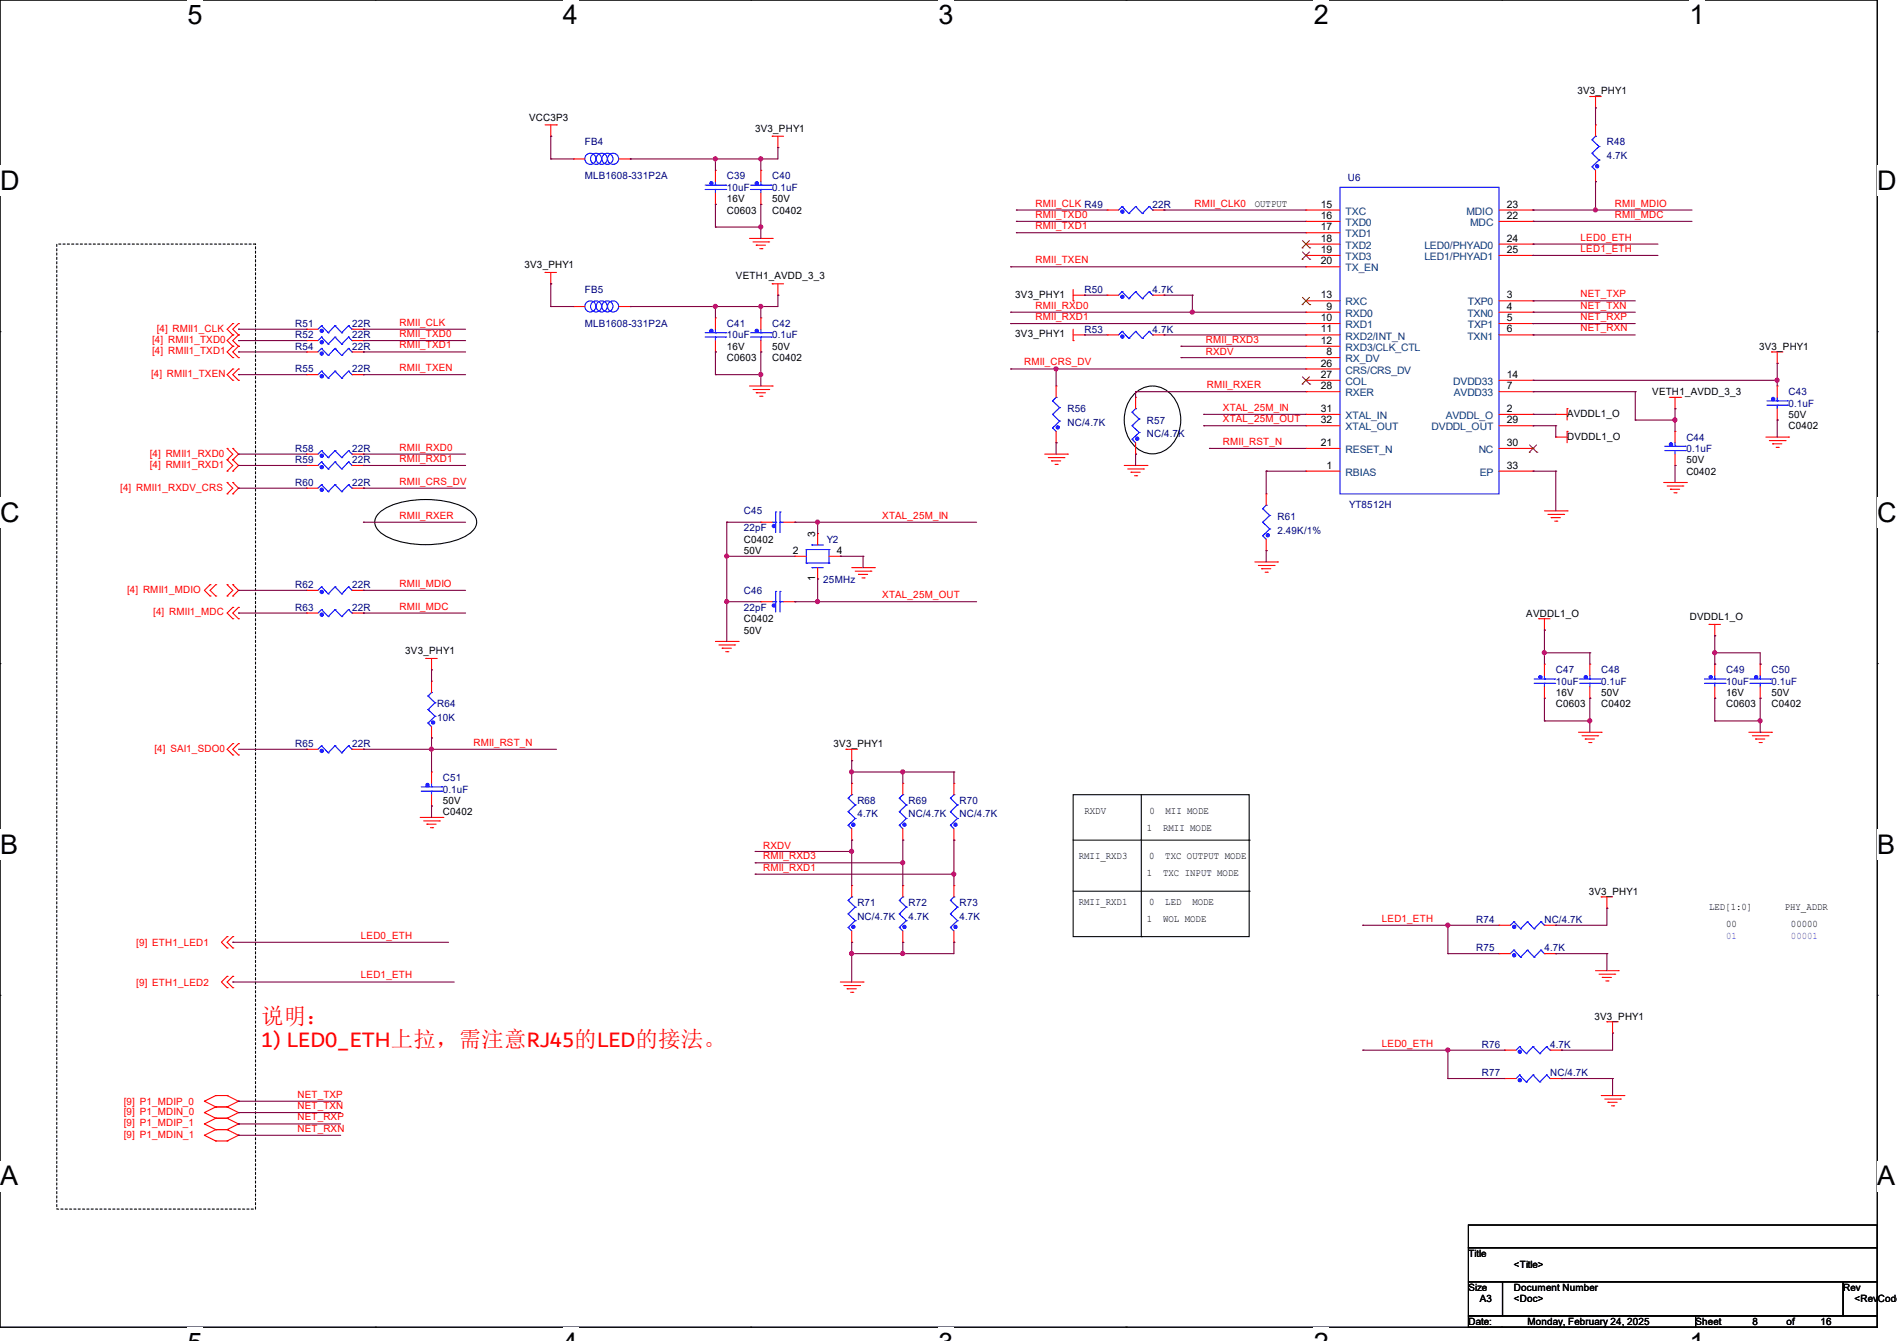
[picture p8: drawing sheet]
<svg xmlns="http://www.w3.org/2000/svg" width="297mm" height="210mm" viewBox="0 0 297 210" stroke-linecap="round" stroke-linejoin="round" font-family="sans-serif">
<path d="M0 0h293.9v207.9h-293.9z" fill="none" stroke="#000" stroke-width=".17"/>
<g fill="#fff">
<path d="M29.4 0h2.3v4.7h-2.3z"/>
<path d="M29.4 207.9h2.3v2.1h-2.3z"/>
</g>
<path d="M58.8 0h.1M58.8 207.9h.1" fill="none" stroke="#000" stroke-width=".17"/>
<g fill="#fff">
<path d="M88.1 0h2.4v4.7h-2.4z"/>
<path d="M88.1 207.9h2.4v2.1h-2.4z"/>
</g>
<path d="M117.6 0h.1M117.6 207.9h.1" fill="none" stroke="#000" stroke-width=".17"/>
<g fill="#fff">
<path d="M146.9 0h2.4v4.7h-2.4z"/>
<path d="M146.9 207.9h2.4v2.1h-2.4z"/>
</g>
<path d="M176.3 0h.1M176.3 207.9h.1" fill="none" stroke="#000" stroke-width=".17"/>
<g fill="#fff">
<path d="M205.7 0h2.4v4.7h-2.4z"/>
<path d="M205.7 207.9h2.4v2.1h-2.4z"/>
</g>
<path d="M235.1 0h.1M235.1 207.9h.1" fill="none" stroke="#000" stroke-width=".17"/>
<g fill="#fff">
<path d="M264.5 0h2.4v4.7h-2.4z"/>
<path d="M264.5 207.9h2.4v2.1h-2.4z"/>
<path d="M0 26h3v4.7h-3z"/>
<path d="M293.9 26h3.1v4.7h-3.1z"/>
<path d="M0 77.9h3v4.7h-3z"/>
<path d="M293.9 77.9h3.1v4.7h-3.1z"/>
</g>
<path d="M0 51.9h.1M293.9 51.9h.1" fill="none" stroke="#000" stroke-width=".17"/>
<g fill="#fff">
<path d="M0 129.9h2.8v4.7h-2.8z"/>
<path d="M293.9 129.9h2.9v4.7h-2.9z"/>
</g>
<path d="M0 103.9h.1M293.9 103.9h.1" fill="none" stroke="#000" stroke-width=".17"/>
<g fill="#fff">
<path d="M0 181.8h2.8v4.8h-2.8z"/>
<path d="M293.8 181.8h3v4.8h-3z"/>
</g>
<g fill="none" stroke="#000" stroke-width=".17">
<path d="M177.6 61.7a4 4 0 0 1 6.7 1.4 5.8 5.8 0 0 1-2.3 7.6 4.1 4.1 0 0 1-5.4-2.3 6.1 6.1 0 0 1 1-6.7zM59.6 80.1a12.6 12.6 0 0 1 8.3-1.8 10.5 10.5 0 0 1 5.8 1.8 1.93 1.93 0 0 1 0 3.3 12.6 12.6 0 0 1-8.3 1.9 10.5 10.5 0 0 1-5.8-1.9 1.93 1.93 0 0 1 0-3.3zM168 124.5h27.6v22.2h-27.6zM168 131.6h27.6M168 139.6h27.6M178.7 124.5v22.2M195.6 131.6h.1M195.6 139.6h.1M0 155.9h.1M178.7 146.7h.1M293.9 155.9h.1M229.9 191.9h64v3.5h-64z"/>
<path d="M229.9 195.4h64v5.3h-64zM229.9 200.7h5.3v5.4h-5.3zM229.9 206.1h35.6v1.8h-35.6zM235.2 200.7h53.4v5.4h-53.4zM265.5 206.1h28.4v1.8h-28.4zM288.6 200.7h5.3v5.4h-5.3z"/>
</g>
<path d="M8.9 38.2h31.1v151.2h-31.1z" fill="none" stroke="#000" stroke-width=".17" stroke-dasharray=".3 .3"/>
<g fill="none" stroke="#f00" stroke-width=".17">
<path d="M85.3 19.6h1.8M86.2 19.6v1.7M87.1 19.6h.1M248.9 15.1h.1M248.9 15.1h1.8M249.8 16.9h.1M249.8 19.6h.1M249.8 15.1v1.8M249.8 19.6v1.7M86.2 21.3h.1M89.8 24.9h.1M89.8 24.9h1.8"/>
<path d="M96.9 24.9h1.8M98.7 24.9h.1M112 26.7h.1M112 32h.1M112 26.7v1.7M112 30.2v1.8M117.3 37.3h3.6M117.9 37.9h2.5M118.4 38.4h.1M118.4 38.4h1.4M119 38.9h.3M119.1 26.7h.1"/>
<path d="M119.1 32h.1M119.1 26.7v1.7M119.1 30.2v1.8M119.3 38.9h.1M120.4 37.9h.1M120.9 37.3h.1M120.9 21.3h.1M120.9 21.3h1.8M121.8 23.1h.1M121.8 21.3v1.8M173.4 32.9h.1M173.4 32.9h1.7"/>
<path d="M180.5 32.9h1.7M182.2 32.9h.1M204.5 32.9h.1M204.5 34.7h.1M204.5 36.4h.1M204.5 38.2h.1M204.5 32.9h5.3M204.5 34.7h5.3M204.5 36.4h5.3M204.5 38.2h5.3M234.7 32.9h5.3M234.7 34.7h5.3"/>
<path d="M234.7 38.2h5.3M240 32.9h.1M240 34.7h.1M240 38.2h.1M249.8 28.4h.1M249.8 26.7v1.7M36.4 50.7h.1M36.4 52.5h.1M36.4 54.2h.1M36.4 56h.1M36.4 57.8h.1M36.4 59.6h.1"/>
<path d="M36.4 50.7l-.8 .9 .8 .9M36.4 52.5l-.8 .8 .8 .9M36.4 54.2l-.8 .9 .8 .9M36.4 57.8l-.8 .9 .8 .9M37.3 50.7h.1M37.3 52.5h.1M37.3 54.2h.1M37.3 56h.1M37.3 57.8h.1M37.3 59.6h.1M37.3 50.7l-.9 .9 .9 .9M37.3 52.5l-.9 .8 .9 .9"/>
<path d="M37.3 54.2l-.9 .9 .9 .9M37.3 57.8l-.9 .9 .9 .9M48 51.6h.1M48 53.3h.1M48 55.1h.1M48 58.7h.1M48 55.1h1.8M48 51.6h1.8M48 53.3h1.8M48 58.7h1.8M55.1 55.1h1.8M55.1 51.6h1.8"/>
<path d="M55.1 53.3h1.8M55.1 58.7h1.8M56.9 51.6h.1M56.9 53.3h.1M56.9 55.1h.1M56.9 58.7h.1M85.3 42.7h.1M85.3 42.7h1.8M86.2 44.4h.1M86.2 42.7v1.7M89.8 48h.1M89.8 48h1.8"/>
<path d="M96.9 48h1.8M98.7 48h.1M112 49.8h.1M112 55.1h.1M112 49.8v1.8M112 53.3v1.8M119.1 49.8h.1M119.1 55.1h.1M119.1 49.8v1.8M119.1 53.3v1.8M120.9 44.4h.1M120.9 44.4h1.8"/>
<path d="M121.8 46.2h.1M121.8 44.4v1.8M168 47.1h.1M168 53.3h.1M168 46.2h1.8M168 45.3v1.8M168 51.6v1.7M168 52.5h1.8M169.8 46.2h.1M169.8 52.5h.1M173.4 52.5h.1M173.4 46.2h.1"/>
<path d="M173.4 46.2h1.7M173.4 52.5h1.7M180.5 46.2h1.7M180.5 52.5h1.7M182.2 52.5h.1M182.2 46.2h.1M204.5 40h.1M204.5 41.8h.1M204.5 47.1h.1M204.5 48.9h.1M204.5 50.7h.1M204.5 52.5h.1"/>
<path d="M204.5 54.2h.1M204.5 56h.1M204.5 57.8h.1M204.5 59.6h.1M204.5 52.5h5.3M204.5 40h5.3M204.5 41.8h5.3M204.5 47.1h5.3M204.5 48.9h5.3M204.5 50.7h5.3M204.5 54.2h5.3M204.5 56h5.3"/>
<path d="M204.5 57.8h5.3M204.5 59.6h5.3M234.7 52.5h5.3M234.7 40h5.3M234.7 47.1h5.3M234.7 48.9h5.3M234.7 50.7h5.3M234.7 59.6h5.3M240 40h.1M240 47.1h.1M240 48.9h.1M240 50.7h.1"/>
<path d="M240 52.5h.1M240 59.6h.1M277.4 55.1h.1M277.4 55.1h1.7M278.3 56.9h.1M278.3 55.1v1.8M35.6 70.2h.1M35.6 72h.1M35.6 73.8h.1M35.6 75.6h.1M35.6 77.3h.1M35.6 70.2l.8 .9-.8 .9"/>
<path d="M35.6 72l.8 .9-.8 .9M35.6 75.6l.8 .9-.8 .8M36.4 72h.1M36.4 70.2h.1M36.4 73.8h.1M36.4 77.3h.1M36.4 75.6h.1M36.4 70.2l.9 .9-.9 .9M36.4 72l.9 .9-.9 .9M36.4 75.6l.9 .9-.9 .8M48 76.5h.1M48 72.9h.1"/>
<path d="M48 71.1h.1M48 72.9h1.8M48 71.1h1.8M48 76.5h1.8M55.1 72.9h1.8M55.1 71.1h1.8M55.1 76.5h1.8M56.9 76.5h.1M56.9 72.9h.1M56.9 71.1h.1M117.3 60.5h3.6M117.9 61h2.5"/>
<path d="M118.4 61.5h.1M118.4 61.5h1.4M119 62.1h.3M119.3 62.1h.1M120.4 61h.1M120.9 60.5h.1M163.6 71.1h3.5M164.1 71.7h2.5M164.6 72.2h.1M164.6 72.2h1.5M165.2 72.7h.3M165.4 69.3h.1"/>
<path d="M165.4 60.5h.1M165.4 60.5v1.7M165.4 67.6v1.7M165.5 72.7h.1M166.6 71.7h.1M167.1 71.1h.1M176 72.9h3.6M176.6 73.4h2.4M177.1 74h.1M177.1 74h1.4M177.6 74.5h.4M177.8 71.1h.1"/>
<path d="M177.8 62.2h.1M177.8 62.2v1.8M177.8 69.3v1.8M178 74.5h.1M179 73.4h.1M179.6 72.9h.1M198.2 77.3h.1M198.2 77.3v1.8M204.5 61.3h.1M204.5 64.9h.1M204.5 66.7h.1M204.5 70.2h.1"/>
<path d="M204.5 73.8h.1M204.5 64.9h5.3M204.5 61.3h5.3M204.5 66.7h5.3M204.5 70.2h5.3M204.5 73.8h5.3M234.7 64.9h5.3M234.7 61.3h5.3M234.7 66.7h5.3M234.7 70.2h5.3M234.7 73.8h5.3M240 61.3h.1"/>
<path d="M240 64.9h.1M240 66.7h.1M240 70.2h.1M240 73.8h.1M243.6 64.9h.1M243.6 68.5h.1M243.6 68.5h1.8M243.6 64.9h1.8M245.4 64h.1M245.4 67.6h.1M245.4 64v1.8M245.4 67.6v1.7"/>
<path d="M260.5 75.6h3.5M261 76.1h2.5M261.4 62.2h1.7M261.5 76.6h.1M261.5 76.6h1.5M262.1 77.2h.3M262.3 64h.1M262.3 67.6h.1M262.3 72.9h.1M262.3 62.2v1.8M262.3 67.6v1.7M262.3 71.1v1.8"/>
<path d="M262.4 77.2h.1M263.1 62.2h.1M263.5 76.1h.1M264 75.6h.1M276.5 68.5h3.5M277 69h2.5M277.5 69.5h.1M277.5 69.5h1.5M278.1 70.1h.3M278.3 60.5h.1M278.3 65.8h.1M278.3 60.5v1.7"/>
<path d="M278.3 64v1.8M278.4 70.1h.1M279.5 69h.1M280 68.5h.1M32.9 91.6h.1M32.9 93.3h.1M32.9 91.6l-.9 .9 .9 .8M33.8 91.6h.1M33.8 93.3h.1M33.8 91.6l-.9 .9 .9 .8M35.6 91.6h.1M35.6 93.3h.1"/>
<path d="M35.6 91.6l.8 .9-.8 .8M36.4 95.1h.1M36.4 96.9h.1M36.4 93.3h.1M36.4 91.6h.1M36.4 95.1l-.8 .9 .8 .9M36.4 91.6l.9 .9-.9 .8M37.3 95.1h.1M37.3 96.9h.1M37.3 95.1l-.9 .9 .9 .9M48 92.5h.1M48 96h.1"/>
<path d="M48 92.5h1.8M48 96h1.8M55.1 92.5h1.8M55.1 96h1.8M56.9 92.5h.1M56.9 96h.1M119.1 81.8h.1M119.1 94.2h.1M119.1 81.8h1.8M119.1 94.2h1.8M122.7 81.8h1.8M122.7 94.2h1.8"/>
<path d="M124.5 87.1h.1M124.5 81.8h.1M124.5 94.2h.1M124.5 87.1h1.7M128 90.7h.1M128 83.6h.1M128 83.6v1.7M128 88.9v1.8M129.8 87.1h1.8M131.6 87.1h.1M133.3 88.9h3.6M133.9 89.5h2.5"/>
<path d="M134.4 90h.1M134.4 90h1.4M135 90.5h.3M135.3 90.5h.1M136.4 89.5h.1M136.9 88.9h.1M196.5 88h3.5M197 88.6h2.5M197.5 89.1h.1M197.5 89.1h1.5M198.1 89.6h.3M198.2 86.2h.1"/>
<path d="M198.2 84.5v1.7M198.4 89.6h.1M199.5 88.6h.1M200 88h.1M240.9 96.9h.1M240.9 96.9h1.8M241.8 98.7h.1M241.8 80h3.6M241.8 96.9v1.8M242.4 80.6h2.4M242.9 81.1h.1M242.9 81.1h1.4"/>
<path d="M243.4 81.6h.4M243.8 81.6h.1M244.8 80.6h.1M245.4 80h.1M267.6 97.8h.1M267.6 97.8h1.8M268.5 99.6h.1M268.5 97.8v1.8M36.4 116.5h.1M36.4 118.2h.1M36.4 116.5l-.8 .8 .8 .9M37.3 116.5h.1"/>
<path d="M37.3 118.2h.1M37.3 116.5l-.9 .8 .9 .9M48 117.3h.1M48 117.3h1.8M55.1 117.3h1.8M56.9 117.3h.1M66.7 103.1h.1M66.7 103.1h1.8M67.6 104.9h.1M67.6 115.6h.1M67.6 106.7h.1M67.6 103.1v1.8"/>
<path d="M67.6 106.7v1.8M67.6 113.8v1.8M112 100.5h3.6M112.6 101h2.4M113.1 101.5h.1M113.1 101.5h1.4M113.6 102.1h.4M114 102.1h.1M115 101h.1M115.6 100.5h.1M132.5 117.3h.1M132.5 117.3h1.7"/>
<path d="M133.3 119.1h.1M133.3 117.3v1.8M241.8 104h.1M241.8 109.3h.1M241.8 104v1.8M241.8 107.6v1.7M247.1 114.7h3.6M247.7 115.2h2.4M248.2 115.7h.1M248.2 115.7h1.4M248.8 116.3h.3M248.9 104h.1"/>
<path d="M248.9 109.3h.1M248.9 104v1.8M248.9 107.6v1.7M249.1 116.3h.1M250.1 115.2h.1M250.7 114.7h.1M268.5 104h.1M268.5 109.3h.1M268.5 104v1.8M268.5 107.6v1.7M273.8 114.7h3.6M274.4 115.2h2.4"/>
<path d="M274.9 115.7h.1M274.9 115.7h1.4M275.4 116.3h.4M275.6 104h.1M275.6 109.3h.1M275.6 104v1.8M275.6 107.6v1.7M275.8 116.3h.1M276.8 115.2h.1M277.4 114.7h.1M65.8 128h3.5M66.3 128.6h2.5"/>
<path d="M66.8 129.1h.1M66.8 129.1h1.5M67.4 129.6h.3M67.6 120.9h.1M67.6 126.2h.1M67.6 120.9v1.8M67.6 124.5v1.7M67.7 129.6h.1M68.8 128.6h.1M69.3 128h.1M133.3 131.6h.1M133.3 122.7h.1"/>
<path d="M133.3 138.7h.1M133.3 122.7v1.8M133.3 129.8v1.8M133.3 138.7v1.8M141.4 131.6h.1M141.4 122.7h.1M141.4 138.7h.1M141.4 122.7v1.8M141.4 129.8v1.8M141.4 138.7v1.8M149.4 138.7h.1M149.4 131.6h.1"/>
<path d="M149.4 122.7h.1M149.4 122.7v1.8M149.4 129.8v1.8M149.4 138.7v1.8M35.6 148.5h.1M35.6 146.7h.1M35.6 154.7h.1M35.6 152.9h.1M35.6 146.7l-.9 .9 .9 .9M35.6 152.9l-.9 .9 .9 .9M36.4 148.5h.1M36.4 146.7h.1"/>
<path d="M36.4 154.7h.1M36.4 152.9h.1M36.4 146.7l-.8 .9 .8 .9M36.4 152.9l-.8 .9 .8 .9M131.6 153.8h3.5M132.1 154.3h2.5M132.6 154.9h.1M132.6 154.9h1.5M133.2 155.4h.3M133.3 147.6h.1M133.3 145.8v1.8M133.5 155.4h.1"/>
<path d="M134.6 154.3h.1M135.1 153.8h.1M141.4 147.6h.1M141.4 145.8v1.8M149.4 147.6h.1M149.4 145.8v1.8M234.7 149.4h.1M234.7 144.9h.1M234.7 149.4h1.8M234.7 144.9h1.8M241.8 149.4h1.8M241.8 144.9h1.8"/>
<path d="M243.6 149.4h.1M243.6 144.9h.1M249.8 152h3.6M250.4 152.6h2.4M250.7 140.5h.1M250.7 140.5h1.8M250.9 153.1h.1M250.9 153.1h1.4M251.4 153.6h.4M251.6 142.2h.1M251.6 140.5v1.7M251.8 153.6h.1"/>
<path d="M252.8 152.6h.1M253.4 152h.1M32 174.2h.1M32 172.5h.1M32 177.8h.1M32 176h.1M32 174.2l1.8 .9M32 172.5l1.8 .9M32 177.8l1.8 .9M32 176l1.8 .9M33.8 173.4h.1M33.8 175.1h.1"/>
<path d="M33.8 171.6h.1M33.8 176.9h.1M33.8 178.7h.1M33.8 173.4l-1.8 .8M33.8 173.4h1.8M33.8 175.1h1.8M33.8 171.6l-1.8 .9M33.8 171.6h1.8M33.8 176.9l-1.8 .9M33.8 176.9h1.8M33.8 178.7h1.8M33.8 175.1l-1.8 .9"/>
<path d="M35.6 173.4h.1M35.6 175.1h.1M35.6 171.6h.1M35.6 176.9h.1M35.6 178.7h.1M35.6 173.4l1.7 .8M35.6 171.6l1.7 .9M35.6 176.9l1.7 .9M35.6 175.1l1.7 .9M37.3 174.2h.1M37.3 172.5h.1M37.3 177.8h.1"/>
<path d="M37.3 176h.1M37.3 174.2l-1.7 .9M37.3 172.5l-1.7 .9M37.3 177.8l-1.7 .9M37.3 176l-1.7 .9M235.6 168.9h.1M235.6 164.5h.1M235.6 168.9h1.8M235.6 164.5h1.8M242.7 168.9h1.8M242.7 164.5h1.8M244.5 168.9h.1"/>
<path d="M244.5 164.5h.1M250.7 171.6h3.6M251.2 172.1h2.5M251.6 160h.1M251.6 160h1.8M251.8 172.6h.1M251.8 172.6h1.4M252.3 173.2h.3M252.5 161.8h.1M252.5 160v1.8M252.6 173.2h.1M253.7 172.1h.1"/>
<path d="M254.3 171.6h.1"/>
</g>
<g fill="none" stroke="#00f" stroke-width=".17">
<path d="M110.4 29.7h3.2M110.4 29h3.2M112 29.7h.1M112 29h.1M112 28.4v.6M112 29.7v.5M113.6 29.7h.1M113.6 29h.1M117.5 29.7h3.2M117.5 29h3.2M119.1 29.7h.1M119.1 29h.1"/>
<path d="M119.1 28.4v.6M119.1 29.7v.5M120.7 29.7h.1M120.7 29h.1M175.7 32.3h.1M175.7 32.3l-.6 .6M175.7 32.3l1 1.1M176.7 33.4h.1M177.8 32.3h.1M177.8 32.3l-1.1 1.1M177.8 32.3l1.1 1.1M178.9 33.4h.1"/>
<path d="M179.9 32.3h.1M179.9 32.3l-1 1.1M179.9 32.3l.6 .6M180.5 32.9h.1M209.8 29.3h24.9v48h-24.9zM249.3 26.1h.1M249.3 24h.1M249.3 21.9h.1M249.3 26.1l.5 .6M249.3 24l1.1 1.1M249.3 21.9l1.1 1M249.8 21.3h.1"/>
<path d="M249.8 21.3l-.5 .6M250.4 25.1h.1M250.4 22.9h.1M250.4 25.1l-1.1 1M250.4 22.9l-1.1 1.1M50.3 51h.1M50.3 52.8h.1M50.3 54.6h.1M50.3 58.1h.1M50.3 51l-.5 .6M50.3 51l1.1 1.1M50.3 52.8l-.5 .5"/>
<path d="M50.3 52.8l1.1 1.1M50.3 54.6l-.5 .5M50.3 54.6l1.1 1.1M50.3 58.1l-.5 .6M50.3 58.1l1.1 1.1M51.4 52.1h.1M51.4 53.9h.1M51.4 55.7h.1M51.4 59.2h.1M52.5 51h.1M52.5 52.8h.1M52.5 54.6h.1"/>
<path d="M52.5 58.1h.1M52.5 51l-1.1 1.1M52.5 51l1 1.1M52.5 52.8l-1.1 1.1M52.5 52.8l1 1.1M52.5 54.6l-1.1 1.1M52.5 54.6l1 1.1M52.5 58.1l-1.1 1.1M52.5 58.1l1 1.1M53.5 52.1h.1M53.5 53.9h.1M53.5 55.7h.1"/>
<path d="M53.5 59.2h.1M54.6 51h.1M54.6 52.8h.1M54.6 54.6h.1M54.6 58.1h.1M54.6 51l-1.1 1.1M54.6 51l.5 .6M54.6 52.8l-1.1 1.1M54.6 52.8l.5 .5M54.6 54.6l-1.1 1.1M54.6 54.6l.5 .5M54.6 58.1l-1.1 1.1"/>
<path d="M54.6 58.1l.5 .6M55.1 51.6h.1M55.1 53.3h.1M55.1 55.1h.1M55.1 58.7h.1M110.4 52.8h3.2M110.4 52.1h3.2M112 52.8h.1M112 52.1h.1M112 51.6v.5M112 52.8v.5M113.6 52.8h.1"/>
<path d="M113.6 52.1h.1M117.5 52.8h3.2M117.5 52.1h3.2M119.1 52.8h.1M119.1 52.1h.1M119.1 51.6v.5M119.1 52.8v.5M120.7 52.8h.1M120.7 52.1h.1M175.7 51.9h.1M175.7 45.7h.1M175.7 51.9l-.6 .6"/>
<path d="M175.7 51.9l1 1.1M175.7 45.7l-.6 .5M175.7 45.7l1 1.1M176.7 53h.1M176.7 46.8h.1M177.8 51.9h.1M177.8 45.7h.1M177.8 51.9l-1.1 1.1M177.8 51.9l1.1 1.1M177.8 45.7l-1.1 1.1M177.8 45.7l1.1 1.1M178.9 53h.1"/>
<path d="M178.9 46.8h.1M179.9 51.9h.1M179.9 45.7h.1M179.9 51.9l-1 1.1M179.9 51.9l.6 .6M179.9 45.7l-1 1.1M179.9 45.7l.6 .5M180.5 52.5h.1M180.5 46.2h.1M50.3 75.9h.1M50.3 72.3h.1M50.3 70.6h.1"/>
<path d="M50.3 75.9l-.5 .6M50.3 75.9l1.1 1.1M50.3 72.3l-.5 .6M50.3 72.3l1.1 1.1M50.3 70.6l-.5 .5M50.3 70.6l1.1 1.1M51.4 77h.1M51.4 73.4h.1M51.4 71.7h.1M52.5 75.9h.1M52.5 72.3h.1M52.5 70.6h.1"/>
<path d="M52.5 75.9l-1.1 1.1M52.5 75.9l1 1.1M52.5 72.3l-1.1 1.1M52.5 72.3l1 1.1M52.5 70.6l-1.1 1.1M52.5 70.6l1 1.1M53.5 77h.1M53.5 73.4h.1M53.5 71.7h.1M54.6 75.9h.1M54.6 72.3h.1M54.6 70.6h.1"/>
<path d="M54.6 75.9l-1.1 1.1M54.6 75.9l.5 .6M54.6 72.3l-1.1 1.1M54.6 72.3l.5 .6M54.6 70.6l-1.1 1.1M54.6 70.6l.5 .5M55.1 76.5h.1M55.1 72.9h.1M55.1 71.1h.1M164.8 67h.1M164.8 64.9h.1M164.8 62.8h.1"/>
<path d="M164.8 67l.6 .6M164.8 64.9l1.1 1.1M164.8 62.8l1.1 1M165.4 62.2h.1M165.4 62.2l-.6 .6M165.9 66h.1M165.9 63.8h.1M165.9 66l-1.1 1M165.9 63.8l-1.1 1.1M177.2 68.8h.1M177.2 66.7h.1M177.2 64.6h.1"/>
<path d="M177.2 68.8l.6 .5M177.2 66.7l1.2 1M177.2 64.6l1.2 1M177.8 64h.1M177.8 64l-.6 .6M178.4 67.7h.1M178.4 65.6h.1M178.4 67.7l-1.2 1.1M178.4 65.6l-1.2 1.1M197.7 79.7h.1M197.7 79.7l1.1 1M198.2 79.1h.1"/>
<path d="M198.2 79.1l-.5 .6M260.6 70.6h3.3M260.6 69.9h3.3M262.3 70.6h.1M262.3 69.9h.1M262.3 69.3v.6M262.3 70.6v.5M263.9 70.6h.1M263.9 69.9h.1M276.6 63.5h3.3M276.6 62.8h3.3M278.3 63.5h.1"/>
<path d="M278.3 62.8h.1M278.3 62.2v.6M278.3 63.5v.5M279.9 63.5h.1M279.9 62.8h.1M50.3 91.9h.1M50.3 95.5h.1M50.3 91.9l-.5 .6M50.3 91.9l1.1 1.1M50.3 95.5l-.5 .5M50.3 95.5l1.1 1.1M51.4 93h.1"/>
<path d="M51.4 96.6h.1M52.5 91.9h.1M52.5 95.5h.1M52.5 91.9l-1.1 1.1M52.5 91.9l1 1.1M52.5 95.5l-1.1 1.1M52.5 95.5l1 1.1M53.5 93h.1M53.5 96.6h.1M54.6 91.9h.1M54.6 95.5h.1M54.6 91.9l-1.1 1.1"/>
<path d="M54.6 91.9l.5 .6M54.6 95.5l-1.1 1.1M54.6 95.5l.5 .5M55.1 92.5h.1M55.1 96h.1M120.9 81.8h.6M120.9 94.2h.6M121.5 80.2h.1M121.5 81.8h.1M121.5 92.6h.1M121.5 94.2h.1M121.5 80.2v3.2"/>
<path d="M121.5 92.6v3.2M122.1 80.2h.1M122.1 81.8h.1M122.1 92.6h.1M122.1 94.2h.1M122.1 80.2v3.2M122.1 92.6v3.2M122.1 81.8h.6M122.1 94.2h.6M126.2 88.2h.1M126.2 86.1h.1M126.2 86.1h3.6"/>
<path d="M126.2 88.2h3.6M126.2 86.1v2.1M127.1 85.3h.1M127.1 88.9h.1M127.1 85.3h1.8M127.1 88.9h1.8M129.8 86.1h.1M129.8 88.2h.1M129.8 86.1v2.1M197.7 83.9h.1M197.7 81.8h.1M197.7 83.9l.5 .6"/>
<path d="M197.7 81.8l1.1 1M198.8 82.8h.1M198.8 80.7h.1M198.8 82.8l-1.1 1.1M198.8 80.7l-1.1 1.1M50.3 116.8h.1M50.3 116.8l-.5 .5M50.3 116.8l1.1 1.1M51.4 117.9h.1M52.5 116.8h.1M52.5 116.8l-1.1 1.1M52.5 116.8l1 1.1"/>
<path d="M53.5 117.9h.1M54.6 116.8h.1M54.6 116.8l-1.1 1.1M54.6 116.8l.5 .5M55.1 117.3h.1M67 113.2h.1M67 111.1h.1M67 109h.1M67 113.2l.6 .6M67 111.1l1.1 1.1M67 109l1.1 1.1M67.6 108.5h.1"/>
<path d="M67.6 108.5l-.6 .5M68.1 112.2h.1M68.1 110.1h.1M68.1 112.2l-1.1 1M68.1 110.1l-1.1 1M240.2 107h3.2M240.2 106.3h3.2M241.8 107h.1M241.8 106.3h.1M241.8 105.8v.5M241.8 107v.6M243.4 107h.1"/>
<path d="M243.4 106.3h.1M247.3 107h3.2M247.3 106.3h3.2M248.9 107h.1M248.9 106.3h.1M248.9 105.8v.5M248.9 107v.6M250.5 107h.1M250.5 106.3h.1M266.9 107h3.2M266.9 106.3h3.2M268.5 107h.1"/>
<path d="M268.5 106.3h.1M268.5 105.8v.5M268.5 107v.6M270.1 107h.1M270.1 106.3h.1M274 107h3.2M274 106.3h3.2M275.6 107h.1M275.6 106.3h.1M275.6 105.8v.5M275.6 107v.6M277.2 107h.1"/>
<path d="M277.2 106.3h.1M66 123.9h3.2M66 123.2h3.2M67.6 123.9h.1M67.6 123.2h.1M67.6 122.7v.5M67.6 123.9v.6M69.2 123.9h.1M69.2 123.2h.1M132.8 129.2h.1M132.8 127.1h.1M132.8 125h.1"/>
<path d="M132.8 129.2l.5 .6M132.8 127.1l1.1 1.1M132.8 125l1.1 1.1M133.3 124.5h.1M133.3 124.5l-.5 .5M133.9 128.2h.1M133.9 126.1h.1M133.9 128.2l-1.1 1M133.9 126.1l-1.1 1M140.8 129.2h.1M140.8 127.1h.1M140.8 125h.1"/>
<path d="M140.8 129.2l.6 .6M140.8 127.1l1.1 1.1M140.8 125l1.1 1.1M141.4 124.5h.1M141.4 124.5l-.6 .5M141.9 128.2h.1M141.9 126.1h.1M141.9 128.2l-1.1 1M141.9 126.1l-1.1 1M148.8 129.2h.1M148.8 127.1h.1M148.8 125h.1"/>
<path d="M148.8 129.2l.6 .6M148.8 127.1l1.1 1.1M148.8 125l1.1 1.1M149.4 124.5h.1M149.4 124.5l-.6 .5M149.9 128.2h.1M149.9 126.1h.1M149.9 128.2l-1.1 1M149.9 126.1l-1.1 1M132.8 145.2h.1M132.8 143.1h.1M132.8 141h.1"/>
<path d="M132.8 145.2l.5 .6M132.8 143.1l1.1 1.1M132.8 141l1.1 1.1M133.3 140.5h.1M133.3 140.5l-.5 .5M133.9 144.2h.1M133.9 142.1h.1M133.9 144.2l-1.1 1M133.9 142.1l-1.1 1M140.8 145.2h.1M140.8 143.1h.1M140.8 141h.1"/>
<path d="M140.8 145.2l.6 .6M140.8 143.1l1.1 1.1M140.8 141l1.1 1.1M141.4 140.5h.1M141.4 140.5l-.6 .5M141.9 144.2h.1M141.9 142.1h.1M141.9 144.2l-1.1 1M141.9 142.1l-1.1 1M148.8 145.2h.1M148.8 143.1h.1M148.8 141h.1"/>
<path d="M148.8 145.2l.6 .6M148.8 143.1l1.1 1.1M148.8 141l1.1 1.1M149.4 140.5h.1M149.4 140.5l-.6 .5M149.9 144.2h.1M149.9 142.1h.1M149.9 144.2l-1.1 1M149.9 142.1l-1.1 1M237 148.8h.1M237 144.4h.1M237 148.8l-.5 .6"/>
<path d="M237 148.8l1.1 1.1M237 144.4l-.5 .5M237 144.4l1.1 1.1M238.1 149.9h.1M238.1 145.5h.1M239.1 148.8h.1M239.1 144.4h.1M239.1 148.8l-1 1.1M239.1 148.8l1.1 1.1M239.1 144.4l-1 1.1M239.1 144.4l1.1 1.1M240.2 149.9h.1"/>
<path d="M240.2 145.5h.1M241.3 148.8h.1M241.3 144.4h.1M241.3 148.8l-1.1 1.1M241.3 148.8l.5 .6M241.3 144.4l-1.1 1.1M241.3 144.4l.5 .5M241.8 149.4h.1M241.8 144.9h.1M237.9 168.4h.1M237.9 163.9h.1M237.9 168.4l-.5 .5"/>
<path d="M237.9 168.4l1.1 1.1M237.9 163.9l-.5 .6M237.9 163.9l1.1 1.1M239 169.5h.1M239 165h.1M240 168.4h.1M240 163.9h.1M240 168.4l-1 1.1M240 168.4l1.1 1.1M240 163.9l-1 1.1M240 163.9l1.1 1.1M241.1 169.5h.1"/>
<path d="M241.1 165h.1M242.1 168.4h.1M242.1 163.9h.1M242.1 168.4l-1 1.1M242.1 168.4l.6 .5M242.1 163.9l-1 1.1M242.1 163.9l.6 .6M242.7 168.9h.1M242.7 164.5h.1"/>
<circle cx="92.4" cy="24.9" r=".87"/>
<circle cx="93.3" cy="24.9" r=".87"/>
<circle cx="94.2" cy="24.9" r=".87"/>
<circle cx="95.1" cy="24.9" r=".87"/>
<circle cx="96" cy="24.9" r=".87"/>
<circle cx="92.4" cy="48" r=".87"/>
<circle cx="93.3" cy="48" r=".87"/>
<circle cx="94.2" cy="48" r=".87"/>
<circle cx="95.1" cy="48" r=".87"/>
<circle cx="96" cy="48" r=".87"/>
</g>
<g fill="#00f" stroke="#00f" stroke-width=".17">
<circle cx="275" cy="106" r=".25"/>
<circle cx="198.5" cy="83.8" r=".25"/>
<circle cx="133.6" cy="129.2" r=".25"/>
<circle cx="250.1" cy="26" r=".25"/>
<circle cx="237.1" cy="149.6" r=".25"/>
<circle cx="267.8" cy="106" r=".25"/>
<circle cx="175.7" cy="52.7" r=".25"/>
<circle cx="141.6" cy="129.2" r=".25"/>
<circle cx="50.4" cy="76.7" r=".25"/>
<circle cx="175.7" cy="46.5" r=".25"/>
<circle cx="141.6" cy="145.2" r=".25"/>
<circle cx="118.5" cy="28.7" r=".25"/>
<circle cx="175.7" cy="33.1" r=".25"/>
<circle cx="248.3" cy="106" r=".25"/>
<circle cx="50.4" cy="92.7" r=".25"/>
<circle cx="149.6" cy="145.2" r=".25"/>
<circle cx="121.2" cy="82.4" r=".25"/>
<circle cx="50.4" cy="96.3" r=".25"/>
<circle cx="178.1" cy="68.7" r=".25"/>
<circle cx="149.6" cy="129.2" r=".25"/>
<circle cx="241.2" cy="106" r=".25"/>
<circle cx="111.4" cy="28.7" r=".25"/>
<circle cx="237.1" cy="145.2" r=".25"/>
<circle cx="121.2" cy="94.8" r=".25"/>
<circle cx="50.4" cy="51.8" r=".25"/>
<circle cx="277.6" cy="62.5" r=".25"/>
<circle cx="133.6" cy="145.2" r=".25"/>
<circle cx="50.4" cy="53.6" r=".25"/>
<circle cx="118.5" cy="51.8" r=".25"/>
<circle cx="238" cy="169.2" r=".25"/>
<circle cx="261.6" cy="69.6" r=".25"/>
<circle cx="50.4" cy="55.4" r=".25"/>
<circle cx="238" cy="164.7" r=".25"/>
<circle cx="66.9" cy="122.9" r=".25"/>
<circle cx="50.4" cy="58.9" r=".25"/>
<circle cx="111.4" cy="51.8" r=".25"/>
<circle cx="165.6" cy="66.9" r=".25"/>
<circle cx="50.4" cy="73.2" r=".25"/>
<circle cx="67.8" cy="113.2" r=".25"/>
<circle cx="50.4" cy="71.4" r=".25"/>
<circle cx="50.4" cy="117.6" r=".25"/>
</g>
<g fill="none" stroke="#804000" stroke-width=".16">
<path d="M203.9 38.8h.1M203.9 37.7l1.2 1.1M203.9 39.5l1.2 1.1M205 37.7l-1.1 1.1M205 39.5l-1.1 1.1M205.1 38.8h.1M203.9 40.6h.1M203.9 47.7h.1M203.9 46.6l1.2 1.1M203.9 59l1.2 1.2M205 46.6l-1.1 1.1M205 59l-1.1 1.2"/>
<path d="M205.1 40.6h.1M205.1 47.7h.1M203.9 60.2h.1M205.1 60.2h.1M239.4 70.8h.1M239.5 69.7l1.1 1.1M240.6 69.7l-1.2 1.1M240.6 70.8h.1"/>
</g>
<g fill="none" stroke="#800040" stroke-width=".17">
<path d="M249.8 16.9h.1M249.8 16.9v2.7M86.2 21.3h.1M86.2 24.9h.1M86.2 24.9h3.6M86.2 21.3v3.6M98.7 24.9h.1M112 24.9h.1M112 35.6h.1M112 32h.1M112 24.9v1.8M112 32v3.6"/>
<path d="M112 35.6h7.1M119.1 24.9h.1M119.1 35.6h.1M119.1 32h.1M119.1 24.9v1.8M119.1 32v5.3M121.8 23.1h.1M121.8 23.1v1.8h-23.1M159.1 32.9h.1M159.1 34.7h.1M159.1 36.4h.1M159.1 32.9h14.3"/>
<path d="M159.1 34.7h45.4M159.1 36.4h45.4M182.2 32.9h.1M182.2 32.9h22.3M240 38.2h.1M240 34.7h.1M240 32.9h.1M240 32.9h24.9M240 38.2h19.6M240 34.7h24.9M249.8 28.4h.1M249.8 32.9h.1"/>
<path d="M249.8 28.4v4.5M37.3 51.6h.1M37.3 53.3h.1M37.3 55.1h.1M37.3 58.7h.1M37.3 51.6h10.7M37.3 53.3h10.7M37.3 58.7h10.7M37.3 55.1h10.7M56.9 51.6h.1M56.9 53.3h.1M56.9 58.7h.1"/>
<path d="M56.9 55.1h.1M56.9 51.6h16M56.9 53.3h16M56.9 58.7h16M56.9 55.1h16M86.2 44.4h.1M86.2 48h.1M86.2 48h3.6M86.2 44.4v3.6M98.7 48h.1M112 48h.1M112 58.7h.1"/>
<path d="M112 55.1h.1M112 58.7h7.1M112 48v1.8M112 55.1v3.6M119.1 48h.1M119.1 58.7h.1M119.1 55.1h.1M119.1 48v1.8M119.1 55.1v5.4M121.8 46.2h.1M121.8 46.2v1.8h-23.1M158.2 41.8h.1"/>
<path d="M158.2 48.9h.1M158.2 50.7h.1M158.2 57.8h.1M158.2 48.9h46.3M158.2 41.8h46.3M158.2 50.7h46.3M158.2 57.8h46.3M165.4 57.8h.1M165.4 57.8v2.7M169.8 46.2h.1M169.8 52.5h.1M169.8 46.2h3.6"/>
<path d="M169.8 52.5h3.6M182.2 46.2h.1M182.2 52.5h.1M182.2 46.2h4.5M182.2 52.5h22.3M184.9 54.2h.1M184.9 56h.1M184.9 54.2h19.6M184.9 56h19.6M186.7 46.2h.1M186.7 48.9h.1M186.7 46.2v2.7"/>
<path d="M240 40h.1M240 47.1h.1M240 48.9h.1M240 50.7h.1M240 52.5h.1M240 59.6h.1M240 40h19.6M240 48.9h16M240 47.1h16M240 50.7h16M240 52.5h16M240 59.6h38.3"/>
<path d="M278.3 56.9h.1M278.3 59.6h.1M278.3 56.9v3.6M37.3 71.1h.1M37.3 72.9h.1M37.3 76.5h.1M37.3 72.9h10.7M37.3 71.1h10.7M37.3 76.5h10.7M56.9 72.9h.1M56.9 71.1h.1M56.9 76.5h.1"/>
<path d="M56.9 72.9h16M56.9 71.1h16M56.9 76.5h16M165.4 69.3h.1M165.4 69.3v1.8M177.8 71.1h.1M177.8 61.3h.1M177.8 61.3v.9M177.8 71.1v1.8M177.8 61.3h26.7M188.5 64.9h.1M188.5 66.7h.1"/>
<path d="M188.5 64.9h16M188.5 66.7h16M189.4 70.2h.1M189.4 70.2h15.1M198.2 73.8h.1M198.2 73.8v3.5M198.2 73.8h6.3M240 73.8h.1M240 61.3h.1M240 64.9h.1M240 66.7h.1M240 64.9h3.6"/>
<path d="M240 66.7h3.6M240 73.8h3.6M240 61.3h16M243.6 73.8h.1M243.6 66.7h.1M243.6 66.7v1.8M243.6 73.8v6.2M256 65.8h.1M256 61.3h.1M256 65.8h6.3M256 61.3v4.5M262.3 64h.1"/>
<path d="M262.3 65.8h.1M262.3 72.9h.1M262.3 64v3.6M262.3 72.9v2.7M278.3 65.8h.1M278.3 65.8v2.7M37.3 96h.1M37.3 92.5h.1M37.3 92.5h10.7M37.3 96h10.7M56.9 92.5h.1M56.9 96h.1"/>
<path d="M56.9 81.8h.1M56.9 92.5h16M56.9 96h16M56.9 81.8h16M113.8 81.8h.1M113.8 87.1h.1M113.8 94.2h.1M113.8 81.8h5.3M113.8 81.8v18.7M113.8 87.1h10.7M113.8 94.2h5.3M124.5 81.8h.1"/>
<path d="M124.5 94.2h.1M124.5 81.8h28.4M124.5 94.2h28.4M128 81.8h.1M128 90.7h.1M128 94.2h.1M128 81.8v1.8M128 90.7v3.5M131.6 87.1h.1M131.6 87.1h3.5M135.1 87.1h.1M135.1 87.1v1.8"/>
<path d="M198.2 86.2h.1M198.2 86.2v1.8M241.8 98.7h.1M241.8 98.7v5.3M268.5 99.6h.1M268.5 99.6v4.4M37.3 117.3h10.7M48 117.3h.1M56.9 117.3h.1M56.9 117.3h30.2M67.6 115.6h.1M67.6 104.9h.1"/>
<path d="M67.6 117.3h.1M67.6 104.9v1.8M67.6 115.6v5.3M133.3 119.1h.1M133.3 119.1v3.6M241.8 102.2h.1M241.8 112.9h.1M241.8 109.3h.1M241.8 102.2h7.1M241.8 109.3v3.6M241.8 112.9h7.1M248.9 102.2h.1"/>
<path d="M248.9 112.9h.1M248.9 109.3h.1M248.9 102.2v1.8M248.9 109.3v5.4M268.5 102.2h.1M268.5 104h.1M268.5 112.9h.1M268.5 109.3h.1M268.5 102.2h7.1v1.8M268.5 109.3v3.6M268.5 112.9h7.1M275.6 104h.1"/>
<path d="M275.6 114.7h.1M275.6 109.3h.1M275.6 109.3v5.4M67.6 126.2h.1M67.6 126.2v1.8M118.2 133.3h.1M118.2 135.1h.1M118.2 136.9h.1M118.2 133.3h15.1M118.2 135.1h23.2M118.2 136.9h31.2M133.3 131.6h.1"/>
<path d="M133.3 133.3h.1M133.3 120.9h.1M133.3 131.6v7.1M133.3 120.9h16.1M141.4 131.6h.1M141.4 135.1h.1M141.4 120.9h.1M141.4 120.9v1.8M141.4 131.6v7.1M149.4 131.6h.1M149.4 136.9h.1M149.4 120.9h.1"/>
<path d="M149.4 120.9v1.8M149.4 131.6v7.1M36.4 147.6h.1M36.4 153.8h.1M36.4 147.6h33.8M36.4 153.8h34.7M133.3 147.6h.1M133.3 149.4h.1M133.3 147.6v6.2M141.4 147.6h.1M141.4 149.4h.1M141.4 147.6v1.8"/>
<path d="M149.4 147.6h.1M149.4 147.6v1.8h-16.1M213.4 144.9h.1M213.4 144.9h21.3M226.7 144.9h.1M226.7 149.4h.1M226.7 144.9v4.5M226.7 149.4h8M243.6 144.9h.1M243.6 149.4h.1M243.6 149.4h8M251.6 142.2h.1"/>
<path d="M251.6 149.4h.1M251.6 142.2v2.7h-8M251.6 149.4v2.6M37.3 172.5h.1M37.3 174.2h.1M37.3 176h.1M37.3 177.8h.1M37.3 172.5h16M37.3 174.2h16M37.3 176h16M37.3 177.8h16M213.4 164.5h.1"/>
<path d="M213.4 164.5h22.2M226.7 168.9h.1M226.7 164.5h.1M226.7 168.9h8.9M226.7 164.5v4.4M244.5 164.5h.1M244.5 168.9h.1M244.5 168.9h8M252.5 161.8h.1M252.5 168.9h.1M252.5 161.8v2.7h-8M252.5 168.9v2.7"/>
</g>
<g fill="#f0f" stroke="#f0f" stroke-width=".17">
<circle cx="112" cy="48" r=".32"/>
<circle cx="226.7" cy="164.4" r=".32"/>
<circle cx="226.7" cy="144.9" r=".32"/>
<circle cx="133.3" cy="133.3" r=".32"/>
<circle cx="141.3" cy="135.1" r=".32"/>
<circle cx="149.3" cy="136.9" r=".32"/>
<circle cx="133.3" cy="120.9" r=".32"/>
<circle cx="141.3" cy="120.9" r=".32"/>
<circle cx="133.3" cy="149.3" r=".32"/>
<circle cx="141.3" cy="149.3" r=".32"/>
<circle cx="249.8" cy="32.9" r=".32"/>
<circle cx="128" cy="81.8" r=".32"/>
<circle cx="113.8" cy="94.2" r=".32"/>
<circle cx="113.8" cy="87.1" r=".32"/>
<circle cx="186.7" cy="48.9" r=".32"/>
<circle cx="128" cy="94.2" r=".32"/>
<circle cx="112" cy="24.9" r=".32"/>
<circle cx="119.1" cy="24.9" r=".32"/>
<circle cx="119.1" cy="35.5" r=".32"/>
<circle cx="262.2" cy="65.8" r=".32"/>
<circle cx="278.2" cy="59.5" r=".32"/>
<circle cx="165.3" cy="57.8" r=".32"/>
<circle cx="67.5" cy="117.3" r=".32"/>
<circle cx="119.1" cy="58.7" r=".32"/>
<circle cx="119.1" cy="48" r=".32"/>
<circle cx="268.5" cy="102.2" r=".32"/>
<circle cx="275.6" cy="112.9" r=".32"/>
<circle cx="241.8" cy="102.2" r=".32"/>
<circle cx="248.9" cy="112.9" r=".32"/>
</g>
<g font-size="4.2">
<text x="29.4" y="3.8">5</text>
<text x="88.1" y="3.8">4</text>
<text x="146.9" y="3.8">3</text>
<text x="205.7" y="3.8">2</text>
<text x="264.5" y="3.8">1</text>
<text x="0" y="29.8">D</text>
<text x="293.9" y="29.8">D</text>
<text x="0" y="81.7">C</text>
<text x="293.9" y="81.7">C</text>
<text x="0" y="133.7">B</text>
<text x="293.9" y="133.7">B</text>
<text x="0" y="185.6">A</text>
<text x="293.9" y="185.6">A</text>
</g>
<g font-size="3.5" fill="#f00">
<text x="40.9" y="160.4">说明：</text>
<text x="40.9" y="164">1) LED0_ETH上拉，需注意RJ45的LED的接法。</text>
</g>
<g font-size="1.6">
<text x="247" y="14.8">3V3_PHY1</text>
<text x="82.8" y="18.9">VCC3P3</text>
<text x="118.2" y="20.7">3V3_PHY1</text>
<text x="113.8" y="33.4">C0603</text>
<text x="113.8" y="31.7">16V</text>
<text x="120.9" y="33.4">C0402</text>
<text x="120.9" y="31.7">50V</text>
<text x="196.5" y="32.3">OUTPUT</text>
<text x="206.8" y="32.5">15</text>
<text x="206.8" y="34.3">16</text>
<text x="235.9" y="32.5">23</text>
<text x="235.9" y="34.3">22</text>
<text x="82.1" y="42">3V3_PHY1</text>
<text x="206.8" y="36.1">17</text>
<text x="206.8" y="37.8">18</text>
<text x="206.8" y="39.6">19</text>
<text x="206.8" y="41.4">20</text>
<text x="235.9" y="37.8">24</text>
<text x="235.9" y="39.6">25</text>
<text x="115.2" y="43.8">VETH1_AVDD_3_3</text>
<text x="159" y="46.6">3V3_PHY1</text>
<text x="206.8" y="46.7">13</text>
<text x="235.9" y="46.7">3</text>
<text x="159" y="52.8">3V3_PHY1</text>
<text x="206.8" y="50.3">10</text>
<text x="206.8" y="52.1">11</text>
<text x="206.8" y="53.8">12</text>
<text x="207.7" y="48.5">9</text>
<text x="235.9" y="48.5">4</text>
<text x="235.9" y="50.3">5</text>
<text x="235.9" y="52.1">6</text>
<text x="113.8" y="56.6">C0603</text>
<text x="113.8" y="54.8">16V</text>
<text x="120.9" y="56.6">C0402</text>
<text x="120.9" y="54.8">50V</text>
<text x="206.8" y="57.4">26</text>
<text x="206.8" y="59.2">27</text>
<text x="207.7" y="55.6">8</text>
<text x="235.9" y="59.2">14</text>
<text x="275.4" y="54.8">3V3_PHY1</text>
<text x="206.8" y="61">28</text>
<text x="206.8" y="64.5">31</text>
<text x="235.9" y="61">7</text>
<text x="235.9" y="64.5">2</text>
<text x="245.4" y="65.3">AVDDL1_O</text>
<text x="258.7" y="61.9">VETH1_AVDD_3_3</text>
<text x="280" y="65.4">50V</text>
<text x="206.8" y="66.3">32</text>
<text x="206.8" y="69.9">21</text>
<text x="235.9" y="66.3">29</text>
<text x="235.9" y="69.9">30</text>
<text x="245.4" y="68.8">DVDDL1_O</text>
<text x="280" y="67.2">C0402</text>
<text x="207.7" y="73.4">1</text>
<text x="235.9" y="73.4">33</text>
<text x="264" y="74.3">C0402</text>
<text x="264" y="72.6">50V</text>
<text x="116.5" y="85">C0402</text>
<text x="116.5" y="86.8">50V</text>
<text x="124.1" y="86.7">2</text>
<text x="127.6" y="84.1" transform="rotate(-90 127.6 84.1)">3</text>
<text x="131" y="86.7">4</text>
<text x="127.6" y="91" transform="rotate(-90 127.6 91)">1</text>
<text x="116.5" y="97.4">C0402</text>
<text x="116.5" y="99.2">50V</text>
<text x="239" y="96.6">AVDDL1_O</text>
<text x="264.6" y="97.1">DVDDL1_O</text>
<text x="63.5" y="102.4">3V3_PHY1</text>
<text x="243.6" y="110.8">C0603</text>
<text x="243.6" y="109">16V</text>
<text x="250.7" y="110.8">C0402</text>
<text x="250.7" y="109">50V</text>
<text x="270.3" y="110.8">C0603</text>
<text x="270.3" y="109">16V</text>
<text x="277.4" y="110.8">C0402</text>
<text x="277.4" y="109">50V</text>
<text x="130.5" y="117">3V3_PHY1</text>
<text x="69.3" y="125.9">50V</text>
<text x="69.3" y="127.7">C0402</text>
<text x="169.8" y="127.5">RXDV</text>
<text x="179.6" y="130.1">1</text>
<text x="180" y="127.5">0</text>
<text x="182.1" y="130.1">RMII MODE</text>
<text x="182.5" y="127.5">MII MODE</text>
<text x="168.9" y="134.6">RMII_RXD3</text>
<text x="179.6" y="137.2">1</text>
<text x="179.9" y="134.6">0</text>
<text x="182.1" y="137.2">TXC INPUT MODE</text>
<text x="182.5" y="134.6">TXC OUTPUT MODE</text>
<text x="168.9" y="141.7">RMII_RXD1</text>
<text x="179.9" y="141.7">0</text>
<text x="182.5" y="141.7">LED</text>
<text x="186.7" y="141.7">MODE</text>
<text x="248.7" y="140.1">3V3_PHY1</text>
<text x="267.6" y="142.6">LED[1:0]</text>
<text x="279.4" y="142.6">PHY_ADDR</text>
<text x="179.6" y="144.4">1</text>
<text x="182.1" y="144.4">WOL MODE</text>
<text x="270.2" y="145.2">00</text>
<text x="280.4" y="145.2">00000</text>
<text x="249.6" y="159.7">3V3_PHY1</text>
<text x="229.9" y="196.8">Title</text>
<text x="229.9" y="202.2">Size</text>
<text x="231.7" y="204">A3</text>
<text x="237" y="202.2">Document Number</text>
<text x="237" y="204">&lt;Doc&gt;</text>
<text x="237" y="198.6">&lt;Title&gt;</text>
<text x="288.6" y="202.2">Rev</text>
<text x="290.4" y="204">&lt;RevCode&gt;</text>
<text x="229.9" y="207.5">Date:</text>
<text x="239.1" y="207.5">Monday, February 24, 2025</text>
<text x="265.5" y="207.5">Sheet</text>
<text x="274.4" y="207.5">8</text>
<text x="279.7" y="207.5">of</text>
<text x="285" y="207.5">16</text>
</g>
<g font-size="1.6" fill="#000080">
<text x="91.6" y="22.8">FB4</text>
<text x="251.6" y="22.8">R48</text>
<text x="91.6" y="28.1">MLB1608-331P2A</text>
<text x="113.8" y="28.1">C39</text>
<text x="113.8" y="29.9">10uF</text>
<text x="120.9" y="28.1">C40</text>
<text x="120.9" y="29.9">0.1uF</text>
<text x="211" y="28.3">U6</text>
<text x="251.6" y="24.9">4.7K</text>
<text x="180.5" y="32.6">22R</text>
<text x="91.6" y="45.9">FB5</text>
<text x="169.8" y="45.9">R50</text>
<text x="180.5" y="45.9">4.7K</text>
<text x="46.2" y="51.2">R51</text>
<text x="46.2" y="53">R52</text>
<text x="55.1" y="51.2">22R</text>
<text x="55.1" y="53">22R</text>
<text x="91.6" y="51.2">MLB1608-331P2A</text>
<text x="113.8" y="51.2">C41</text>
<text x="113.8" y="53">10uF</text>
<text x="120.9" y="51.2">C42</text>
<text x="120.9" y="53">0.1uF</text>
<text x="169.8" y="52.1">R53</text>
<text x="180.5" y="52.1">4.7K</text>
<text x="46.2" y="54.8">R54</text>
<text x="46.2" y="58.3">R55</text>
<text x="55.1" y="54.8">22R</text>
<text x="55.1" y="58.3">22R</text>
<text x="167.1" y="64.6">R56</text>
<text x="280" y="61.9">C43</text>
<text x="280" y="63.7">0.1uF</text>
<text x="46.2" y="70.8">R58</text>
<text x="55.1" y="70.8">22R</text>
<text x="167.1" y="66.7">NC/4.7K</text>
<text x="179.6" y="66.3">R57</text>
<text x="179.6" y="68.5">NC/4.7K</text>
<text x="264" y="69">C44</text>
<text x="264" y="70.8">0.1uF</text>
<text x="46.2" y="76.1">R60</text>
<text x="46.2" y="72.6">R59</text>
<text x="55.1" y="76.1">22R</text>
<text x="55.1" y="72.6">22R</text>
<text x="116.5" y="80.6">C45</text>
<text x="116.5" y="83.2">22pF</text>
<text x="200" y="81.4">R61</text>
<text x="200" y="83.6">2.49K/1%</text>
<text x="211.2" y="79.5">YT8512H</text>
<text x="129.5" y="85">Y2</text>
<text x="46.2" y="92.1">R62</text>
<text x="46.2" y="95.7">R63</text>
<text x="55.1" y="92.1">22R</text>
<text x="55.1" y="95.7">22R</text>
<text x="116.5" y="93">C46</text>
<text x="116.5" y="95.7">22pF</text>
<text x="128.9" y="91.2">25MHz</text>
<text x="243.6" y="105.4">C47</text>
<text x="243.6" y="107.2">10uF</text>
<text x="250.7" y="105.4">C48</text>
<text x="250.7" y="107.2">0.1uF</text>
<text x="270.3" y="105.4">C49</text>
<text x="270.3" y="107.2">10uF</text>
<text x="277.4" y="105.4">C50</text>
<text x="277.4" y="107.2">0.1uF</text>
<text x="68.5" y="110.8">R64</text>
<text x="68.5" y="112.9">10K</text>
<text x="46.2" y="117">R65</text>
<text x="55.1" y="117">22R</text>
<text x="69.3" y="122.3">C51</text>
<text x="69.3" y="124.1">0.1uF</text>
<text x="134.2" y="125.9">R68</text>
<text x="142.2" y="125.9">R69</text>
<text x="150.2" y="125.9">R70</text>
<text x="134.2" y="128">4.7K</text>
<text x="142.2" y="128">NC/4.7K</text>
<text x="150.2" y="128">NC/4.7K</text>
<text x="134.2" y="141.9">R71</text>
<text x="142.2" y="141.9">R72</text>
<text x="150.2" y="141.9">R73</text>
<text x="134.2" y="144">NC/4.7K</text>
<text x="142.2" y="144">4.7K</text>
<text x="150.2" y="144">4.7K</text>
<text x="231.1" y="149">R75</text>
<text x="231.1" y="144.6">R74</text>
<text x="241.8" y="149">4.7K</text>
<text x="241.8" y="144.6">NC/4.7K</text>
<text x="232" y="164.1">R76</text>
<text x="242.7" y="164.1">4.7K</text>
<text x="232" y="168.6">R77</text>
<text x="242.7" y="168.6">NC/4.7K</text>
</g>
<g font-size="1.6" fill="#f00">
<text x="162.1" y="32.3">RMII_CLK R49</text>
<text x="162.1" y="34.1">RMII_TXD0</text>
<text x="162.1" y="35.9">RMII_TXD1</text>
<text x="187" y="32.3">RMII_CLK0</text>
<text x="252.8" y="34.1">RMII_MDC</text>
<text x="252.8" y="32.3">RMII_MDIO</text>
<text x="162.1" y="41.2">RMII_TXEN</text>
<text x="247.5" y="37.7">LED0_ETH</text>
<text x="247.5" y="39.5">LED1_ETH</text>
<text x="247.5" y="46.6">NET_TXP</text>
<text x="23.8" y="53.7">[4] RMII1_TXD0</text>
<text x="24.6" y="51.9">[4] RMII1_CLK</text>
<text x="62.6" y="51">RMII_CLK</text>
<text x="62.6" y="52.8">RMII_TXD0</text>
<text x="162.1" y="48.3">RMII_RXD0</text>
<text x="162.1" y="50.1">RMII_RXD1</text>
<text x="188.8" y="53.7">RMII_RXD3</text>
<text x="247.5" y="48.3">NET_TXN</text>
<text x="247.5" y="50.1">NET_RXP</text>
<text x="247.5" y="51.9">NET_RXN</text>
<text x="23.7" y="59.1">[4] RMII1_TXEN</text>
<text x="23.8" y="55.5">[4] RMII1_TXD1</text>
<text x="62.6" y="58.1">RMII_TXEN</text>
<text x="62.6" y="54.6">RMII_TXD1</text>
<text x="160.4" y="57.2">RMII_CRS_DV</text>
<text x="188.8" y="55.7">RXDV</text>
<text x="189" y="60.8">RMII_RXER</text>
<text x="191.5" y="64.3">XTAL_25M_IN</text>
<text x="23.5" y="71.5">[4] RMII1_RXD0</text>
<text x="62.6" y="70.6">RMII_RXD0</text>
<text x="191.5" y="69.7">RMII_RST_N</text>
<text x="191.5" y="66.1">XTAL_25M_OUT</text>
<text x="18.8" y="76.8">[4] RMII1_RXDV_CRS</text>
<text x="23.5" y="73.3">[4] RMII1_RXD1</text>
<text x="62.6" y="72.3">RMII_RXD1</text>
<text x="62.6" y="75.9">RMII_CRS_DV</text>
<text x="62.6" y="81.2">RMII_RXER</text>
<text x="138.1" y="81.2">XTAL_25M_IN</text>
<text x="19.9" y="92.8">[4] RMII1_MDIO</text>
<text x="62.6" y="91.9">RMII_MDIO</text>
<text x="62.6" y="95.5">RMII_MDC</text>
<text x="138.1" y="93.7">XTAL_25M_OUT</text>
<text x="24" y="96.4">[4] RMII1_MDC</text>
<text x="24.2" y="117.7">[4] SAI1_SDO0</text>
<text x="74.1" y="116.8">RMII_RST_N</text>
<text x="119.5" y="133">RXDV</text>
<text x="119.5" y="134.6">RMII_RXD3</text>
<text x="119.5" y="136.4">RMII_RXD1</text>
<text x="21.3" y="148.1">[9] ETH1_LED1</text>
<text x="56.5" y="147">LED0_ETH</text>
<text x="216.4" y="144.4">LED1_ETH</text>
<text x="21.3" y="154.3">[9] ETH1_LED2</text>
<text x="56.5" y="153.2">LED1_ETH</text>
<text x="216.4" y="163.9">LED0_ETH</text>
<text x="19.4" y="173">[9] P1_MDIP_0</text>
<text x="46.6" y="171.9">NET_TXP</text>
<text x="46.6" y="173.7">NET_TXN</text>
<text x="19.4" y="174.6">[9] P1_MDIN_0</text>
<text x="19.4" y="178.2">[9] P1_MDIN_1</text>
<text x="19.4" y="176.4">[9] P1_MDIP_1</text>
<text x="46.6" y="175.5">NET_RXP</text>
<text x="46.6" y="177.2">NET_RXN</text>
</g>
<g font-size="1.6" fill="#004080">
<text x="210.7" y="33.6">TXC</text>
<text x="210.7" y="35.4">TXD0</text>
<text x="229.6" y="33.6">MDIO</text>
<text x="230.2" y="35.4">MDC</text>
<text x="210.7" y="37.2">TXD1</text>
<text x="210.7" y="38.9">TXD2</text>
<text x="210.7" y="40.7">TXD3</text>
<text x="223" y="38.9">LED0/PHYAD0</text>
<text x="223" y="40.7">LED1/PHYAD1</text>
<text x="210.7" y="42.5">TX_EN</text>
<text x="210.7" y="47.8">RXC</text>
<text x="229.8" y="47.8">TXP0</text>
<text x="210.7" y="49.6">RXD0</text>
<text x="210.7" y="51.4">RXD1</text>
<text x="210.7" y="53.2">RXD2/INT_N</text>
<text x="229.7" y="49.6">TXN0</text>
<text x="229.7" y="53.2">TXN1</text>
<text x="229.8" y="51.4">TXP1</text>
<text x="210.7" y="54.9">RXD3/CLK_CTL</text>
<text x="210.7" y="56.7">RX_DV</text>
<text x="210.7" y="58.5">CRS/CRS_DV</text>
<text x="210.7" y="60.3">COL</text>
<text x="210.7" y="62.1">RXER</text>
<text x="210.7" y="65.6">XTAL_IN</text>
<text x="226.4" y="65.6">AVDDL_O</text>
<text x="227.5" y="60.3">DVDD33</text>
<text x="227.6" y="62.1">AVDD33</text>
<text x="210.7" y="67.4">XTAL_OUT</text>
<text x="210.7" y="71">RESET_N</text>
<text x="224.2" y="67.4">DVDDL_OUT</text>
<text x="231.5" y="71">NC</text>
<text x="210.7" y="74.5">RBIAS</text>
<text x="231.7" y="74.5">EP</text>
</g>
<g font-size="1.6" fill="#8000ff">
<text x="270.2" y="147">01</text>
<text x="280.4" y="147">00001</text>
</g>
</svg>
